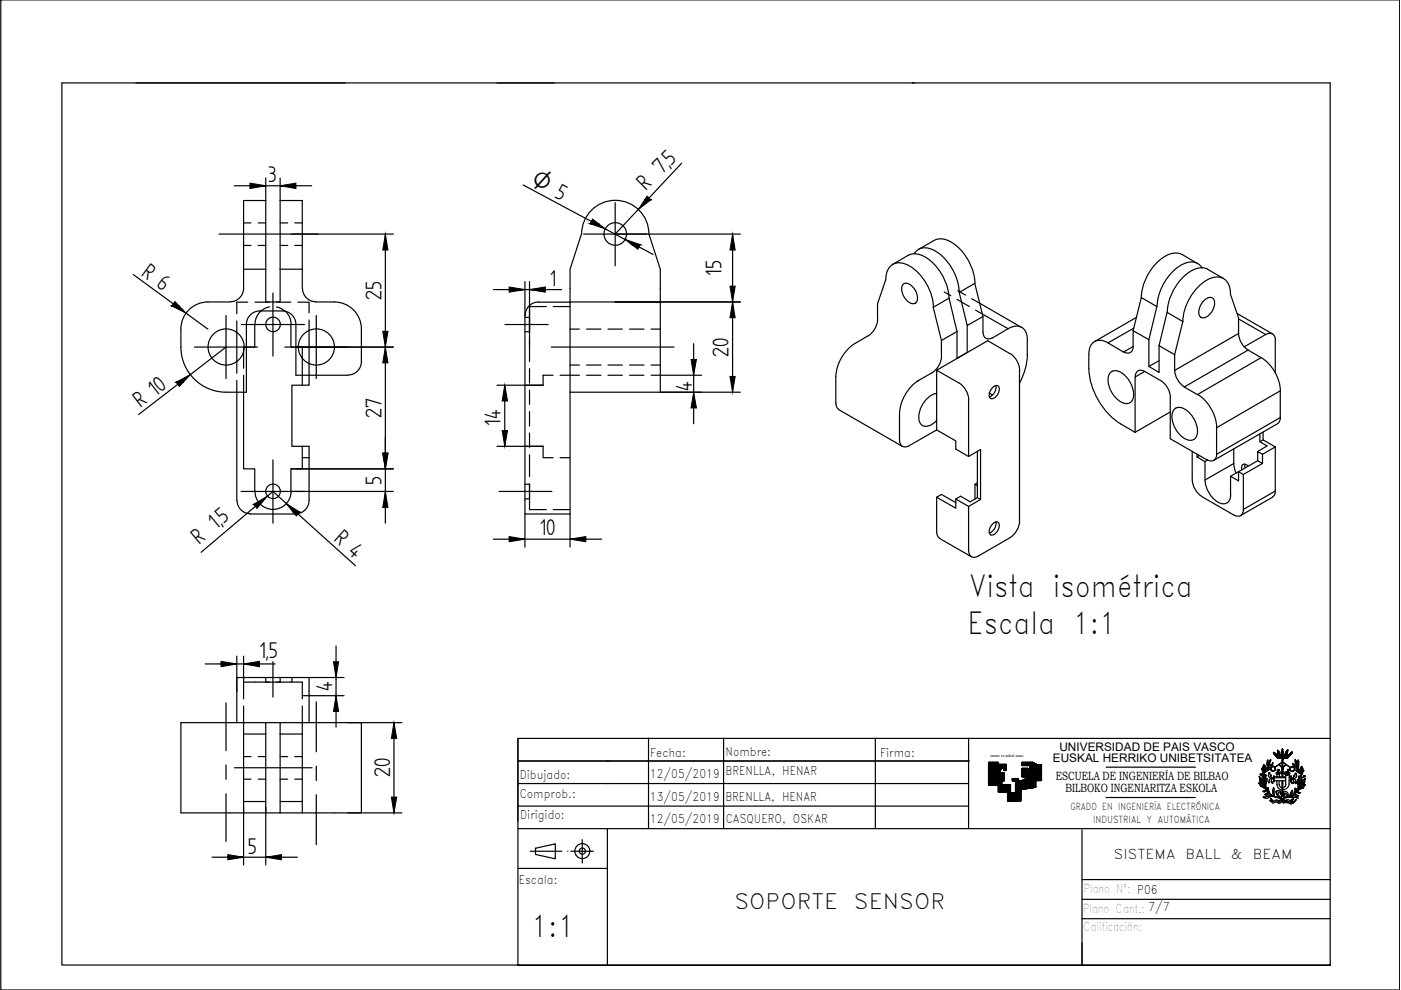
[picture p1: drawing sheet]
<svg xmlns="http://www.w3.org/2000/svg" width="297mm" height="210mm" viewBox="0 0 297 210" stroke-linecap="round" stroke-linejoin="round" font-family="sans-serif">
<!-- layer: 0 -->
<g fill="none" stroke="#000" stroke-width=".25">
<path d="M.2 0h296.6v209.9h-296.6zM209.6 165.7h2.8M209.6 165.5h3.3M209.6 165.4h3.3M209.6 165.3h3.3M209.6 165.2h3.3M209.6 165.1h3.3M209.6 165h3.3M209.6 164.9h3.3M209.6 164.8h3.3M209.6 164.7h3.3M209.6 164.6h3.3"/>
<path d="M209.6 164.5h3.3M209.6 164.4h3.3M209.6 164.3h3.3M209.6 164.2h3.3M209.6 164.1h3.3M209.6 164h3.3M209.6 163.9h3.3M209.6 163.8h2.3M209.6 163.7h2.3M209.6 163.5h2.4M209.6 163.3h2.5M209.6 163.2h2.6"/>
<path d="M209.6 163h2.7M209.6 162.8h3.8M209.6 162.7h3.8M209.6 162.6h3.8M209.6 162.5h3.8M209.6 162.4h3.8M209.6 162.3h3.8M209.6 162.2h3.8M209.6 162h2.1v6M209.6 162h2.1M209.6 161.9h2.1M209.6 161.8h2.1"/>
<path d="M209.6 166.4v-4.7h2.1l-.1 4.9h2.6M209.6 165.8h2.8M209.6 165.9h2.8M209.6 166h2.8M209.6 166.1h2.8M209.6 166.2h2.8M209.6 166.3h2.8M209.6 166.4h2.8v1.6M209.6 166.4h4.6l-.1 3.5M209.7 161.6v4.9M209.8 161.6v4.9M209.9 161.6v4.9"/>
<path d="M210 161.6v4.9M210.1 161.6v4.9M210.2 161.6v4.9M210.3 161.6v4.9M210.4 161.6v4.9M210.5 161.6v4.9M210.6 161.6v4.9M210.7 161.6v4.9M210.8 161.6v4.9M210.9 161.6v4.9M211 161.6v4.9M211.1 161.6v4.9"/>
<path d="M211.2 161.6v4.9M211.3 161.6v4.9M211.4 161.6v4.9M211.5 161.6v4.9h2.7M211.6 166.6h2.6M211.6 161.6v4.9M211.7 166.7h2.5M211.7 166.8h2.5M211.7 166.9h2.5M211.7 167h2.5M211.7 167.1h2.5M211.7 167.2h2.5"/>
<path d="M211.7 167.3h2.5M211.7 167.4h2.5M211.7 167.5h2.5M211.7 167.6h2.5M211.7 167.7h2.5M211.7 167.8h2.5M211.7 167.9h2.5M211.7 168h2.5M211.8 162.1v5.9M211.9 162.1v5.9M211.9 162.1v1.5h-2.3M211.9 163.8v4.2"/>
<path d="M212 162.1v1.4h-2.4M212 163.8v4.2M212 163.9v4.1M212.1 163.3l-2.5 .1M212.1 162.1l-.1 1.4M212.1 162.1v1.2M212.1 163.9v4.1M212.2 162.1v1h-2.6M212.2 163.9v4.1M212.3 163.9v4.1M212.3 162.1v1M212.4 162.1v.8"/>
<path d="M212.4 163.9v4.1M212.4 163.9v1.8h-2.8M212.4 162.1v.8h-2.8M212.5 162.1v.8M212.5 163.9v1.7M212.5 166.4v1.6M212.6 162.1v.8M212.6 163.9v1.7M212.6 166.4v1.6M212.7 162.1v.8h.7M212.7 163.9v1.7M212.7 166.4v1.6"/>
<path d="M212.8 162.1v.8M212.8 163.9v1.7M212.8 166.4v1.6M212.8 163.9v1.7h-3.2M212.8 163.3h.6M212.8 163.2h.6M212.8 163.1h.6M212.8 163h.6M212.8 162.1v.9h.6M212.9 162.1v1.2h.4v-1.2h-3.7M212.9 163.9v1.6M212.9 166.4v1.6"/>
<path d="M212.9 162.1v1.3M213 162.1v1.3M213 166.4v1.6M213.1 162.1v1.3M213.1 166.4v1.6M213.2 162.1v1.3M213.2 166.4v1.6M213.3 166.4v1.6M213.4 166.4v1.6M213.5 166.4v1.6M213.6 168.1h.7v1.8M213.6 166.4v1.7h.8l-.1 1.8"/>
<path d="M213.6 168.2h2.9M213.6 168.3h2.9M213.6 168.4h2.9M213.6 168.5h2.9M213.6 168.6h2.9M213.6 168.7h2.9M213.6 168.8h2.9M213.6 168.9h2.9M213.6 169h2.9M213.6 169.1h2.9M213.6 169.2h2.9M213.6 169.3h2.9"/>
<path d="M213.6 169.4h2.9M213.6 169.5h2.9M213.6 169.6h2.9M213.6 169.8h2.9M213.7 166.4v3.4M213.8 166.4v3.5M213.9 166.4v3.5M214 166.4v3.5M214.2 166.5v3.4M214.5 168.1v1.8M214.6 165.5h1.4v4.4M214.6 165.5h1.3"/>
<path d="M214.6 165.4h1.3M214.6 165.3h1.3M214.6 165.2h1.3M214.6 165.2h1.3v4.7M214.6 168.1v1.8M214.7 165.1v.5M214.7 168.1v1.8M214.7 165.1v.5h4.9M214.8 165.1v.5M214.8 168.1v1.8M214.9 165.1v.5M214.9 168.1v1.8"/>
<path d="M215 165.1v.5M215 168.1v1.8M215.1 165.1v.5M215.1 168.1v1.8M215.2 168.1h1.3M215.2 165.1v.5M215.2 168.1v1.8M215.3 165.7h4.3M215.3 168.1h1.2M215.3 165.1v.6h4.3M215.3 165.8h4.3M215.3 165.9h4.3"/>
<path d="M215.3 166h4.3M215.3 166.1h4.3M215.3 166.2h4.3M215.3 166.3h4.3M215.3 166.4h4.3M215.3 166.5h4.3M215.3 166.6h4.3M215.3 166.7h4.3M215.3 166.8h4.3M215.3 167.2h2.4M215.3 167.5h1.2M215.3 167.6h1.2"/>
<path d="M215.3 167.7h1.2M215.3 167.8h1.2M215.3 167.9h1.2M215.3 168h1.2M215.3 168v1.9M215.3 165.1v4.8M215.4 165.1v4.8M215.5 165.1v4.8M215.6 165.1v4.8M215.7 165.1v4.8M215.8 165.1v4.8M216 165.5v4.4"/>
<path d="M216.2 165.5v4.4M216.3 165.5v4.4h-2.6v-3.5M216.4 165.5v4.4M216.4 165.5v4.3h-2.8M216.5 165.5v1.9h-1.2M216.5 165.5v1.9M216.7 164.6h4.1M216.7 164.5h4.1M216.7 164.4h4.1M216.7 164.3h4.1M216.7 164.2h4.1M216.7 164.1h4.1"/>
<path d="M216.7 164h4.1M216.7 163.9h1.3M216.7 163.8h1.2M216.7 163.7h1.2M216.7 163.6h1.2M216.7 163.5h1.2M216.7 163.3h1.2M216.7 163.2h1.2M216.7 163.1h1.2M216.7 163h1.2M216.7 163h1.2v4.2M216.7 162.2h4.1"/>
<path d="M216.7 162.2h4M216.7 162.1h3.1v3.4M216.7 162h3.1v3.5M216.7 162h2.9M216.7 161.9h2.8v5M216.7 161.9h2.7v5.1M216.7 161.8h2.6v5.2M216.7 161.8h2.5v5.2M216.7 165.5v1.9M216.7 161.6v.7M216.7 162.9v1.8M216.8 161.6v.7"/>
<path d="M216.8 162.9v1.8M216.8 165.5v1.9M216.9 161.6v.7M216.9 162.9v1.8M217 161.6v.7M217 162.9v1.8M217 165.4v1.9M217.1 161.6v.7M217.1 162.9v1.8M217.1 165.4v1.9M217.2 161.6v.7M217.2 162.9v1.8"/>
<path d="M217.2 165.4v1.9M217.3 162.9v1.8h3.5M217.3 161.6v.7M217.3 162.9v1.9h3.5M217.4 165.2h3.4M217.4 165.1h3.4M217.4 165h3.4M217.4 164.9h3.4M217.4 162.9v2h3.4M217.4 161.6v.7M217.4 162.9v4.4M217.5 161.6v.7"/>
<path d="M217.5 162.9v4.3M217.6 161.6v.7M217.6 162.9v4.3M217.7 161.6v.7M217.8 162.9l-.1 4.3M217.8 161.6v.7M217.8 162.9v4.3M217.9 161.6v.7M218.1 161.6v.7M218.1 164v3.1M218.2 161.6v.7M218.2 164v3.1"/>
<path d="M218.3 161.6v.7M218.3 164v3.1M218.3 161.6v.8M218.3 163.9v3.2M218.4 163.9h2.4M218.4 163.8h2.4M218.4 163.7h2.4M218.4 163.6h2.4M218.4 163.5h2.4M218.4 163.3h2.4M218.4 163.2h2.4M218.4 163.1h2.4"/>
<path d="M218.4 163h2.4M218.4 162.9h2.4M218.4 162.8h2.4M218.4 162.7h2.4M218.4 162.6h2.4M218.4 162.5h2.4M218.4 162.4h2.4M218.4 161.6v5.5M218.4 161.6v5.5h-3.1M218.5 161.6v5.5M218.6 161.6v5.5M218.7 161.6v5.5"/>
<path d="M218.8 161.6v5.5h-3.5M218.9 161.6v5.5M218.9 161.6v5.4M219 161.7v5.3M219.1 161.7h-2.4v.6h4.1M219.1 161.7v5.3M219.2 161.8v5.2h-3.9M219.3 161.9v5.1M219.6 161.9v5h-4.3M219.6 165.5h-3.3l-.1 4.4M219.7 162v3.5M219.9 162.1v3.4"/>
<path d="M220 162.2v3.3M220.1 162.2v3.3M220.2 162.2v3.3M220.3 162.2v3.3M220.4 162.2v3.3M220.5 162.2v3.3M220.6 162.2v3.3M220.7 165.5h-4.1v1.9h-1.3M220.8 162.2v3.2h-3.9v2l-1.6-.1M220.8 162.2v3.2h-3.5v1.9M220.8 165.3h-3.5v2h-2M220.8 165.2h-3.4v2.1"/>
<path d="M220.8 164.7h-4.1v-1.7h1.2v4.2M229.4 199.9v4.8M229.4 194.8h52.6M229.4 190.7h52.6M229.4 186.5h52.6"/>
</g>
<!-- layer: CAJETIN -->
<g fill="none" stroke="#000" stroke-width=".25">
<path d="M109.8 156.6v48.1M137.5 156.5v19.2M153.4 156.5v19.2M185.6 156.5v19.2M205.4 156.5v19.2M270 159.6l.3 .4M270 159.5l.4 .4h-.2l.2-.1-.1 .2M270 159.6l.8 1.1-.8-1.2 .8 1.2 .9-.2 1.3 .2-.5 .1-1.6-.1 .8-.2 1.3 .2M270.1 159.7h.1M270.1 159.7l.3 .2-.1 .1M270.1 159.6v.1M270.1 159.7l.1 .3 .1-.2h-.1"/>
<path d="M270.1 159.7l.1 .1M270.2 159.7v.3h.1M270.2 159.8l.1 .2 .1-.2M270.2 159.8h.1M270.3 159.9l.2 .3 .3-.2M270.4 159.8h.1M270.4 159.9l-.2-.1 .1 .2M270.9 159.2l-.1-.1 .1 .1h.1l-.2-.1 .5 1M270.9 159.2l.4 .3-.3 .2M270.9 159.2l.2 .4-.2 .1 .1-.3v.3l-.1-.2h.2l-.2 .2 .1-.3 .3 .1-.3 .2M271 159.3l.2 .3-.2-.2h.1l-.2 .1v-.3v.5M271.1 159.7l.2 .3"/>
<path d="M271.1 159.7h.1M271.8 159.3l-.1 .1M271.8 159.4v.1l.3-.1M271.8 159.3l.1 .1v-.1l-.1 .2zM271.9 159.1v-.3v1.1M271.9 159.4v.5M271.9 159.1l-.1 .4M271.9 158.8l.1 .2-.2 .1zM271.9 159.1l.2 .3-.2-.1M271.9 159.2l.1 .1-.1 .2M272 159.3l-.1 .1v-.3v.4h-.1M272.6 159.6v.1"/>
<path d="M272.6 159.5l.1 .2M272.8 159.5h-.1M272.8 159.3l-.2 .2M272.8 159.1l.2-.1v.2zM272.8 159.4l-.2 .6 .2-.4M272.8 159.3v.4l-.2-.1h.2h-.2l.2-.2M272.9 159.7v-.3v.3h-.3h.3M272.9 159.3l-.3 .3 .2 .1 .1-.3-.1 .1M272.9 159.2l-.3 .4M272.9 159.2v.5M272.9 159.5l-.3 .1M273 159l-.1 .2z"/>
<path d="M273 159l-.5 1.1M273.4 159.8l.1 .1 .1-.1v.3zM273.5 160v-.2h.2h-.3l.4-.2-.8 1.1M273.5 160l-.2 .2-.6-.2h-1.6l-.5 .2M273.6 159.9l-.3 .3-1.1-.3-1.3 .1M273.6 159.7l.4-.3-.5 .5M273.7 159.7v.1zM273.7 159.7h.1M273.7 159.7l-.2 .3M273.8 159.7h-.1M273.8 159.7l-.2 .3h-.1M282 156.6h-172.2v17.5"/>
<path d="M109.8 166.1h95.6M109.8 161.3h95.7M109.8 170.9h95.6M109.8 175.7h172.2M113.5 179.8l4.2-.9v3.2l-4.2-.9zM123.4 178v2.5h-2.4M128.8 161.3h.1M128.8 166.1h.1M128.8 175.7v29M209.7 166.5h1.8M209.7 161.6h1.8M209.7 161.6l-.1 .2v4.5l.1 .1"/>
<path d="M211.5 166.5l.2 1.4 1.8 .1 .2 .1M211.6 161.6l.1 .1M211.7 161.8l.1 .3h1.4M212 163.9h.8M212.3 163l-.4 .6 .1 .2M212.4 162.9h.3l.2 .1M212.5 166.4h1.6M212.5 165.6h.3M212.5 165.6l-.1 .1v.6l.1 .1M212.8 163.8l.1 1.6-.1 .2M212.8 163v.2M212.9 163.2l.1 .1"/>
<path d="M213.3 162l.1 .2M213.4 162.2v1M213.4 163.2l-.4 .2M213.6 168.2v1.5l.2 .2M213.7 169.9h2.6M214.1 166.4l.2 .1M214.2 166.6v1.4l.2 .1M214.6 165.1h.1M214.6 165.1l.1 .4 .6 .2v2.3l-.9 .1M214.6 165.1h1.2l.1 .3M215.9 165.4l.2 .1M216.5 167.5v2.2l-.2 .2"/>
<path d="M216.6 167.4l-.1 .1M216.8 161.6h2.1M216.8 162.9h1M216.8 162.9l-.1 .1v1.6l.1 .1h.5M216.8 161.6l-.1 .2v.5h1.5M217.3 165.4l-1.2 .2M217.3 164.7l.1 .1M217.4 164.9v.3M217.4 165.2l-.1 .1M217.8 162.9l.2 .1-.1 .8 .2 .1M218.1 164h.1M218.2 162.3l.2 .1"/>
<path d="M218.4 162.4v1.4l-.2 .1M218.9 161.6h.1M218.9 161.6l1 .5M219.6 165.6l-.1 1.3-3 .5M219.8 165.5h.9M219.8 165.5l-.2 .1M219.9 162.1h.1M220 162.2h.7M220.7 162.1l.2 .2M220.8 162.3v3M220.9 165.3l-.2 .2M229.4 176v28.7"/>
<path d="M234.5 162.7h18.9M234.5 169.1h18.9M267 166l.5 .7 .4 .1M267 164.6l.3 .4M267 165.4l.1 .4 .7 .8M267 165.4l.6 .4 .2 .6M267 165.4l.3 .4 .4 .2 .1 .4M267.2 164.1l.6 .6M267.2 164.1h.2v.3M267.2 164.1l.2 .3M267.2 164.1l.2 .2M267.3 164.9l.2 .3"/>
<path d="M267.4 164.4l.4 .2 .4-.4 .2 .2h-.2v.1M267.4 165.4l.3 .5M267.4 165.2l.1 .3M267.7 165.7l-.1-.2a.82 .82 0 0 0-.6-.9l.6 1.2M267.9 165.4l-.1 .6M268 163l.1-.8 .2 .7-.3 1M268 162.1l-.2 .5 .1 1.3M268 163.8l.8-.7 .4-.1-1.3 1.1-.1-.2-.3-1 .1 .4 .1-.7 .3-.5 .1 .3-.3 .3 .2 .3-.1 1M268.1 166.9l-.3-.3-.3-.1-.3-.4-.4-.1a1.29 1.29 0 0 0 1 .9v.2h.3M268.1 165.2v.3M268.1 164.4v.1M268.1 167l.5-1.4v-.6l-.2 .9v.9l-.2 .3"/>
<path d="M268.1 167.1l-.1-.6v-1.2a.45 .45 0 0 1 .4-.6l-.3 .5 .2 .5-.2 .4v1M268.1 162.2v1.1M268.1 165.5v1M268.2 164.3l.2 .1M268.3 164.3l-.5 .4M268.3 164.8l-.2 .4M268.4 164.4l-.3 .1M268.4 164.4l-.1 .1M268.5 167.2l.1-.2 .1 .2-.2 .4M268.6 167.2v-.1l-.1 .4a.44 .44 0 0 1-.3 .4 .44 .44 0 0 1-.5-.1l.7-.2M268.7 161.2l.1-.1 .1 .2-.2 1.3zM268.8 162.7h.2l-.4 .2 .3-.2"/>
<path d="M268.8 161.1l-.1 1.3M268.9 168.5l-.8 .5-.3-.1 .3 .3h.7a1.23 1.23 0 0 1 1.6-.1l1.2 .1M268.9 168.5l1.1 .3M268.9 168.2h-.3l-.3 .3M268.9 167l-.1 .5 .2 .6M269 168.2h-.2a.45 .45 0 0 1-.7 .3l.9-.5-.3-.5 .2-.5v.5l.2 .3a.62 .62 0 0 0 .5 .8l.2 .2M269 163.9l.2 .1M269 162.3a4 4 0 0 0-.9 4.3 4 4 0 0 0 3.6 2.6M269.1 165.8v-.1l.1 .1M269.2 162.2l.2-1.1a1.73 1.73 0 0 0-.5 1.3M269.2 164.1v-.3l-.2 .1 .2-.1-.3 .6a.98 .98 0 0 0 1.1 .6M269.2 162.2a4 4 0 0 0-1.3 4.4 4 4 0 0 0 3.7 2.6"/>
<path d="M269.2 163l-1 .7M269.3 164.5l.2-.2a.58 .58 0 0 0 .5 .7M269.4 164.3v.1M269.4 161.1l-.5 1.3M269.5 169.7l-.2-.4h.3l.3 .6M269.6 165.2l-.1 .4 .3 .4v-.2l-.2 .2h.2M269.8 168.8l-1.9 .3v-.2M269.9 161.7l-.2 .4-.5 .2a.51 .51 0 0 0 .5 0 .51 .51 0 0 0 .2-.6l-.4 .5-.5 .2 .2-.2M270 165l-.4 .3M270 167.1l-.1 .8 .1 .6M270 165h-.5a.45 .45 0 0 0-.4 .7l.1-.1-.2 .4v-.3l.2 .2M270.1 164.5v1.3"/>
<path d="M270.1 168.9v-.2a1.36 1.36 0 0 1-.1-1.7l.2 1.9M270.2 165.5h2.4M270.2 164.7l-.1-.2v1.3l.1-.3M270.2 164.9h2.4M270.6 160.1a3.7 3.7 0 0 1 2.6 .1l-1-.3-1.6 .3M270.7 163.7h.5l.2 .3-.2 .2h-.5l-.2-.3zM270.7 160.5l.6-.1 1.8 .1M270.7 164.2v.5M270.7 165.5v.9M270.8 166.3a1.16 1.16 0 0 0 1 1.2M270.8 164.1h.5M270.8 160.4h-.1"/>
<path d="M270.9 160.4l1.3-.2 .9 .2M270.9 164.1h.4v-.3h-.4v.4M270.9 163.6h.1M270.9 160.7l1.1-.1 .9 .1M270.9 163.6v.1M271 169.7l.4 .1 .4-.5-.1 .3a.26 .26 0 0 0-.3 0 .26 .26 0 0 0-.1 .3h-1M271 160.7l.9-.1 .9 .1M271 163.6v.6M271 163.2l.1 .1M271 163.2h.1M271 163.2l-.1 .5v-.3l-.2-.1 .3-.2v.4M271 163.4l.1 .8"/>
<path d="M271 163.7v.5M271.1 163.7v.5v-.5M271.1 163.7v.5M271.2 162.1l.7 .7-.7-.7 .7 .7v-.2l-.1 .4M271.2 163.7v.5M271.2 165.5v.8M271.2 166.3a.7 .7 0 0 0 .6 .7M271.2 163.8v.9M271.3 163.8h-.5v.3h.5l.1-.2h-.6v.1M271.3 170.2l-.1 .1M271.4 164h-.6h.6M271.4 163.9l-.6 .1h.6"/>
<path d="M271.4 164h.1M271.5 163.6l.4-.1 .3 .1-.3 .2zM271.6 170h.2M271.7 162.7l.1 .5v-.4v.2M271.7 168.7l-.2-1-1.1 .1 .2 .2 .1 .5 .3 .5 .6 .2M271.8 160.5l-.6 .1M271.8 169.3l-.4 1-1.1-.2a.48 .48 0 0 1-.5 .2 .48 .48 0 0 1-.3-.5h-.3l.3-.1 .4 .2a.8 .8 0 0 1 1.1-.1M271.8 165.5v3.3a1.13 1.13 0 0 0-.9-1.2l-.4 .4 .2 .3 .3 .5 .6 .3-.6-.6-.1-.3 .2-.2 .3 .2 .3 .7M271.8 161.2v3.5M271.9 169.3v.5l-.2 .1 .4 .4 .2-.1v-.5l-.3-.4 .5 .6-.2-.2 .6 .2-.4-.2 .5-.1 .6 .3a.79 .79 0 0 0 1.2-.3l-.5 .6M271.9 163.8v.4v-.4l.1 .1-.1 .3M271.9 161.1l.1 .1h-.2z"/>
<path d="M271.9 162.1v2.6M271.9 165.5v3.3M271.9 161.5l-1.6 1.2 1.6-1.1 1.7 1.1M271.9 169.4l.2 .9M271.9 161.5l1.7 1.2M272 161.2v3.5M272 165.5v3.3M272.1 168.8l-.1-.8 .3-.2 .6 .2a.75 .75 0 0 1 0 1l-.5 .1M272.1 162.7l-.1 .5v-.5v.3v-.1M272.3 170l.2 .2 .6-.1M272.3 168.2l.6 .2 .1 .4-.8 .3 .8-.3-.1-.3-.6-.3-.1 .6zM272.5 163.9h.7"/>
<path d="M272.5 164.1h.7M272.5 164.2h.6v-.4h-.6v.5M272.5 163.8v.3h.7M272.6 164.7h-2.4v.8M272.6 163.7v.6h.7M272.6 164.3h.5M272.6 162.2l-.7 .6 .7-.6-.7 .6v-.2v.4M272.7 163.7v.6M272.8 163.7v.6v-.6M272.8 163.6v.7M272.9 163.6h.1M272.9 163.6v.7"/>
<path d="M272.9 163.7v.6M273 163.7v.6M273 160.7l.8-1.1-.8 1.1M273 160.4h.1M273 163.4l.1 .3v-.3l.2-.1-.3-.2v.4M273 163.3v.1M273 163.2v.1M273 163.2h.1M273 163.3h.1M273 163.4v.9M273.1 163.8v.4M273.1 163.8h-.6h.7v.3h-.7v-.2h.7l-.8 .2"/>
<path d="M273.3 169.1l.3-1.1 .4-.4a.87 .87 0 0 1-.3 1l-.3 .2-.1 .3M273.3 166.3v-2l.2-.3-.2-.3h-.7l-.2 .3 .2 .3v2.1l-.1 .3-.5 .3M273.3 166.2a1.38 1.38 0 0 1-1.3 1.2M273.3 164.7h.3M273.3 164.9h.3M273.4 169l1.1-.2 .4 .1 .3 .3-.4-.1h-1.7M273.5 169.9l.7-.6-.2 .7M273.5 160l.5-.6-.3 .3-.1 .3M273.6 164.7l.1 .8h-.4M273.7 164.7v-.2v1.4v-.3M273.7 164.5v1.4M273.8 168.3l-.4 .4"/>
<path d="M273.9 165.1l.4 .4-.4 .6 .1-.2 .2 .1-.2 .1M273.9 166.1v-.2l.3 .2M274 167.7l-.2 .5M274 170.2h.2M274.1 161.9l.3 .5 .4 .1a.53 .53 0 0 1-.6-.1 .53 .53 0 0 1-.1-.5zM274.1 161.8a4 4 0 0 1 1.7 4.4 4 4 0 0 1-3.6 3M274.2 162l.2 .5 .4 .1M274.3 169.4l-.3 .1-.2 .4M274.4 164.4h.1v.2zM274.4 168.4l.2 .1a.46 .46 0 0 0 .8 .3l-.5-.4h-.4l.3-.7-.2-.4v.4l-.2 .3a.64 .64 0 0 1-.6 .8l-.2 .2M274.4 164.4h.1M274.4 167.4l.2-.1 .1 .5"/>
<path d="M274.4 168v.3M274.5 168.4l.8 .4M274.5 164.6l-.1-.1v-.1a.58 .58 0 0 1-.6 .6M274.5 167.4v.5M274.6 161.4v-.4l.1 .3a1.12 1.12 0 0 1 .3 1.2M274.6 167.1l-.2 .9M274.6 169.6l.3-.2-.2 .3a1 1 0 0 1-1.6 .5v-.3l-.2-.1M274.6 166l.1-.2v.2M274.6 161l.4 .5v.5M274.6 167.1l.1 .3M274.7 164l.1 .2v-.2h-.1M274.7 161.3l.3 1.1"/>
<path d="M274.7 167.8l-.2 .2M274.7 164.2v-.2h.2h-.3l.4 .5a.98 .98 0 0 1-1.2 .6h.5a.44 .44 0 0 1 .4 .7l-.1-.1 .1 .5 .1-.4-.2 .2M274.7 165.8l.1 .3-.3-.1h.2M274.8 169.6l-.5 .5-.2 .1v-.1a.9 .9 0 0 1-1.1-.2l-.5-.2M274.8 162.5l.2 .1-.4-1.2 .1-.1a1.99 1.99 0 0 1 .4 1.5M274.8 164l-.2 .1M274.9 162.3a4.1 4.1 0 0 1-1.6 6.8h-1.1M274.9 163.3l.6 .6M274.9 163l.1 .1 .1-.1M274.9 162.9l.5 .3M274.9 162.9v.1M275 167.4v-.1l-.1 .2h.1l.2 .7h.2l.4-.2-.3 .1-.5-.3"/>
<path d="M275 167.5l-.1-.3-.1 .3 .2 .4M275.1 167.9l.3 .2M275.1 165.2l.1 1.1M275.1 163.3l.6 .7M275.2 162.9v-1.3l.1-.2 .1 .8-.2 .7M275.3 166.4v-.9l-.2-.3-.1 .5 .4 1.6M275.3 161.4v1.1M275.3 166.4l-.2 .7 .2 .3M275.4 161.5l-.1-.4-.1 .5M275.4 167.4l.4-1.7a.6 .6 0 0 0-.5-.7l.2 .5-.1 .5v1.4M275.5 165.2l-.2-.2 .3 .6-.1 .8M275.5 164.6h.2l-.1 .2h-.2z"/>
<path d="M275.5 167.2l.3-.3 .3-.1 .4-.3 .3-.1a1.75 1.75 0 0 1-1.1 1h-.3M275.7 168.1l-.3 .1M275.8 165.7v.5M275.8 162.9v1.1M275.8 164.1l-.5-.3-.6-.5 .5 .1 .6 .7M275.9 164.3l.1-1.9 .3 .5-.1 .7 .3-.3-.6 1.1M275.9 163.3l-.1-.7-.1 .3v.9M276.1 162.7l.1 .4-.1 1M276.4 164.6l-.1 .1M276.4 164.6h.1M276.5 164.5l.1 .2-.6 .3-.2-.3a.21 .21 0 0 0-.3-.2 .21 .21 0 0 0-.2 .3h.4M276.5 164.5l-.1 .1"/>
<path d="M276.5 166.1l-.6 .7-.3 .1M276.6 165.7l-.2 .4M276.6 165.7l-.5 .5-.5 .6M276.6 165.7v.3l-.6 .4M276.7 165.1l.1-.1-.5 1-.5 .4M276.7 165.1l-.5 .3-.4 .8M276.8 166.4l-.6 .5-.7 .4M276.8 165l-.5 .5-.1 .4-.4 .4v-.1M109.8 184.1h19M112.4 180.5h6.7M120.4 180.5h.1M125.8 180.5h-2.4v2.5"/>
<path d="M110.1 204.6h-97v-187h268.9v187.1h-172.2h172.2"/>
<circle cx="269.9" cy="163" r=".53"/>
<circle cx="269.9" cy="163" r=".49"/>
<circle cx="269.9" cy="163" r=".44"/>
<circle cx="272" cy="169.1" r=".28"/>
<circle cx="274" cy="163.1" r=".53"/>
<circle cx="274" cy="163.1" r=".49"/>
<circle cx="274" cy="163.1" r=".44"/>
<circle cx="276.5" cy="164.6" r=".13"/>
<circle cx="123.5" cy="180.5" r="1.59"/>
<circle cx="123.5" cy="180.5" r=".66"/>
</g>
<g fill="none" stroke="#000" stroke-width=".21">
<path d="M270 159.7h.1M270.1 159.7h.1M270.2 159.8h.1M270.3 159.9h.1M270.4 159.8h.1M270.4 160h.1M270.9 159.2h.1M271.2 159.6h.1M271.9 159h.1M271.9 159.3h.1M271.9 159.5h.1M272.6 159.5h.1"/>
<path d="M272.9 159.2h.1M273.5 160h.1M273.5 159.8h.1M273.5 159.9h.1M273.6 159.8h.1M273.7 159.7h.1M273.8 159.7h.1M267.2 164.2h.1M267.2 164.1h.1M267.3 164.1h.1M267.4 164.1h.1M267.4 164.2h.1"/>
<path d="M267.4 164.3h.1M267.4 164.4h.1M267.8 165.8h.1M268 166.5h.1M268.3 164.5h.1M268.4 164.4h.1M268.4 167.6h.1M268.8 163.1h.1M268.8 162.6h.1M269 162.7h.1M269.2 162.2h.1M269.8 166h.1"/>
<path d="M270.9 163.4h.1M271 163.3h.1M271 163.4h.1M271 163.1h.1M271 163.2h.1M271.1 163.3h.1M271.9 161.1h.1M272.5 169.1h.1M273 163.3h.1M273 163.1h.1M273 163.4h.1M273 163.2h.1"/>
<path d="M273.1 163.3h.1M273.1 163.4h.1M273.7 165.4h.1M273.7 165.9h.1M274 166.1h.1M274.8 162.4h.1M274.9 163h.1M275.1 163.3h.1M275.1 167.9h.1M275.2 169.2h.1M275.4 164.8h.1M275.5 164.9h.1"/>
<path d="M275.6 166.8h.1M275.8 166.2h.1M276.4 164.7h.1M276.4 164.6h.1M276.5 164.6h.1M276.5 164.5h.1M276.6 164.6h.1"/>
</g>
<!-- layer: Predeterminado -->
<g fill="none" stroke="#000" stroke-width=".25">
<path d="M49.7 39.4h16.4M56.3 37.7v4.8M59.4 37.7v4.8M110.9 39.2l27.6 14.7M144.5 34.6l-14.1 15M28.3 58.2l15.8 11.6M46.4 49.6h37M81.7 49.6v61.3M111.3 59.7v7.2M112.3 59.7v13.9M123.7 49.6h33.3M130.4 42.9v13.5"/>
<path d="M155.3 49.6v33.6M41.2 73.6h13.4M47.9 66.9v13.4M47.9 73.6l-18.5 14.3M51.1 68.8h13.5M57.9 62.1v13.4M60.4 73.6h23M67.1 66.9v13.4M104.6 61.4h14.5M107.1 68.8h9.1M116.9 73.6h26M120.9 79.6h2"/>
<path d="M124.4 79.6h3M128.9 79.6h3.1M130.4 64h26.6M133.5 79.6h3M138 79.6h10.8M147.1 72.9v16.9M57.9 97.5v13.4M61.7 99.4h21.7M105.4 81.7h9.7M105.4 94.6h9.7M107 81.7v12.9M140 83.2h17"/>
<path d="M42.6 117.1l15.3-12.9 17.5 15.7M51.1 104.2h32.3M104.6 114.3h23M105.8 104.2h11.2M111.3 109v7M112.3 102.7v3.1M120.9 109v7M50.2 139.1v7.4M51.6 139.1v5.5M71.2 137v17.2M43.5 140.8h14.8M47.9 149v10.1"/>
<path d="M54 144.6h7.7M57.9 140.3v7.5M65.5 143.7h7.4M65.5 147.5h7.4M67.1 148.8v10.6M73.7 153.2h11.5M83.5 153.2v19.2M47.9 162.2v3M47.9 168.3v10.1M49.7 162.8h16.5M51.6 171.2v12.2M56.3 171.2v12.2"/>
<path d="M67.1 162.4v3.1M67.1 168.5v10.6M73.7 172.4h11.5M45 181.8h18"/>
</g>
<!-- layer: SOPORTE_SENSOR -->
<g fill="none" stroke="#000" stroke-width=".25">
<path d="M51.6 57.1h4.7M51.6 47.3h1.6M51.6 52h1.6M54.7 47.3h1.6M54.7 52h1.6M56.3 57.1v6.9h3.1v-6.9M56.3 57.1v-14.6h-4.7v18.6M59.4 57.1v-14.6h4.7v14.6M59.4 57.1h4.7M59.4 47.3h1.6M59.4 52h1.6M62.5 47.3h1.6"/>
<path d="M62.5 52h1.6M64.1 57.1v4M123.3 49.6l-2.4 7.5v6.9M123.3 49.6a7.1 7.1 0 0 1 7.2-7.1 7.1 7.1 0 0 1 7.1 7.1l2.4 7.5v6.9M189.3 56.1l3.3-2a3.9 3.9 0 0 1 4 .7 11.2 11.2 0 0 1 4.6 8.4M193.8 53.8a2.91 2.91 0 0 1 4.2-.7 11 11 0 0 1 5.4 8.9M198 51l-3.3 1.9M198.1 51a3.9 3.9 0 0 1 4 .6 11.2 11.2 0 0 1 4.6 8.5M253.9 55.9l-3.3-1.9a3.9 3.9 0 0 0-4 .6 11.2 11.2 0 0 0-4.6 8.5M254.9 56.8a2.91 2.91 0 0 0-4.2-.7 11 11 0 0 0-5.4 8.9M256.1 57.1l3.3 1.9M256.1 57.1a3.9 3.9 0 0 0-4 .7 11.2 11.2 0 0 0-4.6 8.4"/>
<path d="M44.1 64h4.7M44.1 64a5.7 5.7 0 0 0-5.7 5.8 14.5 14.5 0 0 0 1.1 8.3 9.6 9.6 0 0 0 8.4 5.1h4.3v-14.4a2.86 2.86 0 0 1 2.9-2.9h4.8M50.2 68v11.1M51.6 79.6v19.8h2.4v4.8M51.6 61.1a2.86 2.86 0 0 1-2.8 2.9M52.5 64.1h-2.3v2.4M54 68.8v4.8h-2.4v4.5M54.1 64.1h3M55.4 65.9l-1 1.3-.3 1.6M57.1 65.1l-.6 .1-1.2 .7M58.6 65.1l.7 .1 1.2 .8M58.6 64.1h3.1"/>
<path d="M59.9 65.9a2.86 2.86 0 0 1 2.8 2.9v10.8h11M60.5 66l.7 .8a3.4 3.4 0 0 1 .5 2v4.8h2.4v8.1M63.2 64.1h2.3v2.2M64.1 61.1a2.86 2.86 0 0 0 2.9 2.9M65.5 67.8v13.9h-1.4M67 64h3.9a5.7 5.7 0 0 1 5.7 5.8v6.9M76.6 76.7a2.86 2.86 0 0 1-2.8 2.8M111.3 66.9v42.1h9.6v-25.8M111.3 70.3h1M111.3 67.3h1M112.3 72v4.6M112.3 78.2v3"/>
<path d="M114.2 64.1h6.7M114.2 64a2.86 2.86 0 0 0-2.9 2.9M115.8 65h-3.5v5.5M117.3 79.6h-2.2v2.1h-3.8M117.3 65h3.6M118.7 79.6h2.2M120.9 69.8v13.4M120.9 69.8v-5.8h19.1v5.8M120.9 77.4h2M120.9 69.8h2M124.4 77.4h3M124.4 69.8h3"/>
<path d="M128.9 77.4h3.1M128.9 69.8h3.1M133.5 77.4h3M133.5 69.8h3M138 77.4h2M138 69.8h2M140 69.8v13.4h-19.1M177.2 79.9v5.6M184 71.2a11.6 11.6 0 0 0-5.3 4.2 8.7 8.7 0 0 0-1.5 4.4M186.1 67.7a4.4 4.4 0 0 1-2 3.5M191.4 60.4a1.48 1.48 0 0 1 2.3 .6 2.88 2.88 0 0 1 .6 3 1.48 1.48 0 0 1-2.3-.6 2.88 2.88 0 0 1-.6-3zM197.6 79.1l-2.8 1.6"/>
<path d="M197.9 65.1a10.8 10.8 0 0 0-5.9-9.1 2.83 2.83 0 0 0-4.1 2.4l-.1 .9-1.7 5.1v3.3M198.6 78.5v12.7M200.2 61.9l1.4 .8M201.2 63.2l1.7 7.1v5.7l2.2-1.3v-5.7M201.2 63.2l-3.3 2 1.7 7M202.9 70.3l-3.3 1.9v3.3a4.3 4.3 0 0 1-2 3.5M202.9 63.5l2.6 1.5M203.1 61.6l1.6 1M206 63.3l10.6 6.1M206.8 65.8l6.9 3.9-3.3 1.9M208.4 67.1l-3.3 1.9-1.7-7 3.3-1.9 1.7 7v3.4M208.4 70.4a1.25 1.25 0 0 0 .6 1.3 1.25 1.25 0 0 0 1.5-.1"/>
<path d="M213.8 69.7a2.49 2.49 0 0 1 2.8-.3 2.49 2.49 0 0 1 1.2 2.6M214.1 75l-4.7-2.8-10.8 6.3 4.7 2.7M214.2 75a4.4 4.4 0 0 1 2 3.5M216.2 78.5v32M217.8 72.1v3.1M217.8 75.2a13.5 13.5 0 0 1-1.6 6M230.8 75.1v3.1M230.9 78.2a15 15 0 0 0 6.7 11.7l3.1 1.8M234.9 72.7a2.49 2.49 0 0 0-2.8-.3 2.49 2.49 0 0 0-1.2 2.6M235.3 79.1a1.77 1.77 0 0 1 2.6 0 5.5 5.5 0 0 1 2.3 5.5 1.71 1.71 0 0 1-2.9 .4 5.5 5.5 0 0 1-2.2-5.4zM240.2 70.1l1.8-7 3.3 1.9-1.7 7M240.2 70.1l3.4 1.9"/>
<path d="M240.3 73.4a1.25 1.25 0 0 1-.6 1.3 1.25 1.25 0 0 1-1.5-.1M240.4 69.6l-5.5 3.1 3.3 1.9 2-1.1v-3.4M241 67.3l-9 5.1M242.7 78.8l-2 1.1v11.8M242.7 78.8l3.4 1.9a4.4 4.4 0 0 1 2 3.5v8.8l7.8 4.5M242.7 78.8a1.25 1.25 0 0 0-1.4-.2 1.25 1.25 0 0 0-.6 1.3M243.6 72v5.7l2.1 1.3v-5.7M245.7 73.3l1.7-7.1 3.4 2-1.8 7M245.7 76.5l-2.1 1.2M245.7 73.3l3.3 1.9M249.1 78.5a4.4 4.4 0 0 0 2 3.5M255.4 63.6a1.19 1.19 0 0 1 1.6-.4 1.19 1.19 0 0 1 .5 1.6 3.2 3.2 0 0 1-2.5 2.6 1.48 1.48 0 0 1-.6-2.3z"/>
<path d="M260.9 62.3l1.7 5.1v3.3l-13.6 7.8v-3.3M260.9 62.3a3.1 3.1 0 0 0-2.7-3.6 7.9 7.9 0 0 0-5.9 4.5 10.5 10.5 0 0 0-1.5 4.9M262.3 66.5l7.5 4.3M262.6 67.6l5.8 3.3M262.6 70.7a4.4 4.4 0 0 0 2 3.5M267.4 75.8a8.9 8.9 0 0 1 4.1 7M268.4 70.9l-4.6 2.6M268.4 70.9a1.25 1.25 0 0 1 1.4-.1 1.25 1.25 0 0 1 .6 1.3M270.4 72.1v7M50.2 80.7v25.4M64.1 97v2.4h-2.4v4.8M64.1 81.7h-2.2v12.9h2.2"/>
<path d="M64.1 94.6h1.4v2.4h-1.4zM65.5 97v9.1M111.3 94.6h3.8v2.4h2.2M112.3 96.4v4.7M112.3 82.7v3M112.3 87.3v3M112.3 91.8v3.1M118.7 97h2.2M177.2 85.5a1.45 1.45 0 0 0 .6 1.3M177.8 86.8l13.5 7.8M190.7 93.3a1.25 1.25 0 0 0 .6 1.3 1.25 1.25 0 0 0 1.5-.1M194.8 80.7l-.4 .1"/>
<path d="M194.8 80.6a8.9 8.9 0 0 0-4.1 7.1v5.6M198.6 91.2l4 2.3v1.7l2.8 1.6M198.6 91.2l-5.9 3.3M198.6 83.4a5.3 5.3 0 0 0-3.7 5.9 1.61 1.61 0 0 0 2.7 .7l1-.9M203.4 81.2a4.4 4.4 0 0 1 2 3.5M205.4 96.8l2.5-1.5v10.6l-2.5 1.5M205.4 84.7v12.1M207.2 95.7v9.8l-1.5 .9-2-1.2-1.1 .6M209.7 83.3l.7 .4M210.3 82.3a.93 .93 0 0 1 1.5-.3 2.11 2.11 0 0 1-1.5 2.5 .84 .84 0 0 1-.5-1.4zM211.1 81.7a2.23 2.23 0 0 1-1.3 2.4M248.1 87.3l-7.4 4.4"/>
<path d="M248.9 86.9a1.77 1.77 0 0 1 2.6 0 5.5 5.5 0 0 1 2.3 5.5 1.71 1.71 0 0 1-2.9 .4 5.5 5.5 0 0 1-2.3-5.4zM251.1 82.1l13.5-7.9 2.8 1.6-13.5 7.9zM252.8 95.7v6a4.4 4.4 0 0 0 2 3.5M253.8 96.9l1.7 1v3.9l6.1-3.5M253.8 96.3v.6l.5-.3M253.9 83.6a8.9 8.9 0 0 1 4.1 7M256 97.6l-.5 .3M257.9 90.7l13.5-7.8v5.6l-13.5 7.8zM258 96.3a1.25 1.25 0 0 1-.6 1.3 1.25 1.25 0 0 1-1.5-.1M261.6 95.2v3.1M261.6 98.3l.5 2M264 98.4v.8"/>
<path d="M264.6 98.8a.78 .78 0 0 0-1.1-.3 .78 .78 0 0 0-.2 1.1M266.7 97.7l1 .6-4.1 2.3M267.1 92v1.7l1.5 .8-1.9 1.2M267.7 96.3l-1-.6v2l-4.1 2.3M267.7 96.3v2M267.8 91.6v1.7l2.6 1.5M267.8 93.3l-.7 .4M270.4 94.8v9.3l-6.8 3.9v-7.4M270.4 94.8l-2.7 1.5M270.8 89.8l-13.5 7.8M271.5 88.5a1.45 1.45 0 0 1-.6 1.3M50.2 106.1a2.86 2.86 0 0 0 2.9 2.8"/>
<path d="M53.1 109h9.6M54.1 104.2a3.8 3.8 0 0 0 3.8 3.8 3.8 3.8 0 0 0 3.8-3.8M65.5 106.1a2.86 2.86 0 0 1-2.8 2.8M111.3 105.8h1M111.3 102.7h1M112.3 102.6v5.4h3.5M117.3 108h3.6M198.6 105.4v7.4M198.6 112.8a1.45 1.45 0 0 0 .6 1.3l6.8 3.9M202.6 105.8v2l-4-2.4 1-.6 3 1.8M202.6 105.8l2.8 1.6M205.4 107.4v9.3"/>
<path d="M205.4 116.7a1.25 1.25 0 0 0 .6 1.3 1.25 1.25 0 0 0 1.4-.1M206.7 102.7l.5 .3M207.2 102.4l-.5 .3v3.1M207.2 105.5l.7 .4M210.3 111.2a.93 .93 0 0 1 1.5-.3 2.11 2.11 0 0 1-1.5 2.6 .84 .84 0 0 1-.5-1.4zM211.1 110.6a2.23 2.23 0 0 1-1.3 2.4M214.1 114l-6.7 3.9M216.2 110.5a4.4 4.4 0 0 1-2 3.5M254.8 105.3l6.8 3.9a1.25 1.25 0 0 0 1.4 .1 1.25 1.25 0 0 0 .6-1.3M255.5 101.8a5.7 5.7 0 0 0 3.3 4.9 1.6 1.6 0 0 0 2.1-1.8M262.6 100v2l-1.7-1v3.9M262.6 100l-1.7 1"/>
<path d="M262.6 100l1 .6M269.8 105.4l-6.8 3.9M270.4 104.1a1.45 1.45 0 0 1-.6 1.3M50.2 153.2v-9.5h15.3v9.5M51.6 149.7v3.5h-13.2v19.2h38.2v-19.2h-12.5v-3.5M51.6 155.6v-2.4h4.7v2.4M51.6 155.6v14.3M51.6 155.6h4.7M54 144.6h-2.4v3.6M56.3 143.7v.9M56.3 155.6v14.3M56.3 153.2h3.1"/>
<path d="M59.4 155.6v-2.4h4.7v2.4M59.4 143.7v.9M59.4 155.6v14.3M59.4 155.6h4.7M61.7 144.6h2.4v3.6M61.9 143.7v.9M64.1 155.6v14.3h-4.7v2.5M64.1 147.5h1.4M51.6 172.4v-2.5h4.7v2.5M51.6 160.4h1.6M51.6 165.2h1.6M54.7 160.4h1.6"/>
<path d="M54.7 165.2h1.6M59.4 160.4h1.6M59.4 165.2h1.6M62.5 160.4h1.6M62.5 165.2h1.6M64.1 169.9v2.5"/>
<circle cx="130.4" cy="49.6" r="2.39"/>
<circle cx="47.9" cy="73.6" r="3.8"/>
<circle cx="57.9" cy="68.8" r="1.55"/>
<circle cx="67.1" cy="73.6" r="3.8"/>
<circle cx="57.9" cy="104.2" r="1.55"/>
</g>
<!-- layer: Predeterminado -->
<g fill="#000" stroke="#000" stroke-width=".21">
<path d="M81.7 49.6l.6 3.4h-1.1zM155.3 49.6l.6 3.4h-1.1zM81.2 70.2h1.1l-.6 3.4zM81.7 73.6l.6 3.3h-1.1zM146.5 76.2h1.2l-.6 3.4zM154.8 60.7h1.1l-.6 3.3zM154.8 79.8h1.1l-.6 3.4zM155.3 64l.6 3.4h-1.1zM81.2 96.1h1.1l-.6 3.3zM106.5 91.3h1.1l-.6 3.3zM107 81.7l.6 3.3h-1.1zM147.1 83.2l.6 3.3h-1.2z"/>
<path d="M81.7 104.2l.6 3.4h-1.1zM70.7 140.3h1.1l-.6 3.4zM71.2 147.5l.6 3.3h-1.1zM83.5 153.2l.6 3.4h-1.1zM83 169h1.1l-.6 3.4z"/>
<path d="M53 38.8l3.3 .6h-3.3zM53 39.4v.6l3.3-.6z"/>
<path d="M59.4 39.4l3.3-.6v.6zM59.4 39.4l3.3 .6v-.6z"/>
<path d="M125.6 46.5l1.3 .9h-1.8zM125.1 47.4l3.2 1.1-1.4-1.1z"/>
<path d="M132.5 50.8l3.3 1.1h-1.9zM133.9 51.9l1.4 .9 .5-.9z"/>
<path d="M137.2 41.6l.8 .7h-1.3zM136.7 42.3l-1.4 2.1 2.7-2.1z"/>
<path d="M37.1 63.9l.9 1h-1.6zM36.4 64.9l3.1 1.5-1.5-1.5z"/>
<path d="M37.3 81l3-1.6-1.4 1.6zM37.3 81l.7 .9 .9-.9z"/>
<path d="M107.9 60.8l3.4 .6h-3.4zM107.9 61.4v.5l3.4-.5z"/>
<path d="M112.3 61.4l3.3-.6v.6zM112.3 61.4l3.3 .5v-.5z"/>
<path d="M53.8 106.9l2.9-1.7-1.5 1.7zM53.8 106.9l.7 .9 .7-.9z"/>
<path d="M60.7 106.8l2.9 1.8h-1.5zM62.1 108.6l.7 .8 .8-.8z"/>
<path d="M107.9 113.8l3.4 .5h-3.4zM107.9 114.3v.6l3.4-.6z"/>
<path d="M120.9 114.3l3.3-.5v.5zM120.9 114.3l3.3 .6v-.6z"/>
<path d="M46.9 140.2l3.3 .6h-3.3zM46.9 140.8v.6l3.3-.6z"/>
<path d="M51.6 140.8l3.4-.6v.6zM51.6 140.8l3.4 .6v-.6z"/>
<path d="M48.3 181.2l3.3 .6h-3.3zM48.3 181.8v.5l3.3-.5z"/>
<path d="M56.3 181.8l3.4-.6v.6zM56.3 181.8l3.4 .5v-.5z"/>
</g>
<g font-size="6.4">
<text x="205.5" y="126.5">Vista isométrica</text>
<text x="205.1" y="134.5">Escala 1:1</text>
<text x="112.6" y="198.7">1:1</text>
</g>
<g font-size="5.4">
<text x="142.3" y="35.2" transform="rotate(-45 142.3 35.2)">5</text>
<text x="56.9" y="38.7">3</text>
<text x="136.9" y="40.5" transform="rotate(-45 136.9 40.5)">R 7,</text>
<text x="29.8" y="58.2" transform="rotate(36 29.8 58.2)">R 6</text>
<text x="153" y="58.4" transform="rotate(-90 153 58.4)">15</text>
<text x="80.9" y="63.7" transform="rotate(-90 80.9 63.7)">25</text>
<text x="116.5" y="60.6">1</text>
<text x="154.5" y="75.6" transform="rotate(-90 154.5 75.6)">20</text>
<text x="146.7" y="82.9" transform="rotate(-90 146.7 82.9)">4</text>
<text x="29.8" y="86.5" transform="rotate(-37 29.8 86.5)">R</text>
<text x="32.9" y="84.1" transform="rotate(-38 32.9 84.1)">10</text>
<text x="80.9" y="88.6" transform="rotate(-90 80.9 88.6)">27</text>
<text x="106.1" y="90.3" transform="rotate(-90 106.1 90.3)">14</text>
<text x="80.9" y="102.8" transform="rotate(-90 80.9 102.8)">5</text>
<text x="47.4" y="111.1" transform="rotate(-40 47.4 111.1)">5</text>
<text x="114.4" y="113.5">10</text>
<text x="42.2" y="115.5" transform="rotate(-40 42.2 115.5)">R 1,</text>
<text x="70.6" y="114.5" transform="rotate(42 70.6 114.5)">R 4</text>
<text x="55" y="139.6">1,5</text>
<text x="70.4" y="146.6" transform="rotate(-90 70.4 146.6)">4</text>
<text x="82.7" y="164.8" transform="rotate(-90 82.7 164.8)">20</text>
<text x="52.5" y="181.2">5</text>
</g>
<text font-size="5.3" x="112.4" y="39" transform="rotate(28 112.4 39)">O 5</text>
<g font-size="4.5">
<text x="155.7" y="192.8">SOPORTE</text>
<text x="181" y="192.8">SENSOR</text>
</g>
<g font-size="2.9">
<text x="236.2" y="182.1">SISTEMA</text>
<text x="251.4" y="182.1">BALL</text>
<text x="261" y="182.1">&amp;</text>
<text x="265.6" y="182.1">BEAM</text>
</g>
<g font-size="2.6">
<text x="229.8" y="189.3">Plano Nº: P06</text>
<text x="229.7" y="193.5">Plano Cant.: 7/7</text>
<text x="229.7" y="197.5">Calificación:</text>
</g>
<g font-size="2.5">
<text x="137.8" y="160.5">Fecha:</text>
<text x="153.8" y="160.2">Nombre:</text>
<text x="186.6" y="160.5">Firma:</text>
<text x="223.2" y="161.6">EUSKAL HERRIKO UNIBETSITATEA</text>
<text x="224.6" y="159.3">UNIVERSIDAD DE PAIS VASCO</text>
<text x="110.2" y="165.2">Dibujado:</text>
<text x="137.8" y="165">12/05/2019</text>
<text x="153.8" y="164.4">BRENLLA, HENAR</text>
<text x="223.9" y="165.3">ESCUELA DE INGENIERÍA DE BILBAO</text>
<text x="225.9" y="167.8">BILBOKO INGENIARITZA ESKOLA</text>
<text x="110.2" y="169.2">Comprob.:</text>
<text x="110.3" y="173.7">Dirigido:</text>
<text x="137.8" y="169.8">13/05/2019</text>
<text x="153.8" y="169.7">BRENLLA, HENAR</text>
<text x="137.8" y="174.5">12/05/2019</text>
<text x="153.9" y="174.5">CASQUERO, OSKAR</text>
<text x="110" y="187.3">Escala:</text>
</g>
<g font-size="2">
<text x="226.9" y="171.7">GRADO EN INGENIERÍA ELECTRÓNICA</text>
<text x="231.8" y="174.6">INDUSTRIAL Y AUTOMÁTICA</text>
</g>
<text font-size=".9" x="210" y="160.5">eman ta zabal zazu</text>
</svg>
